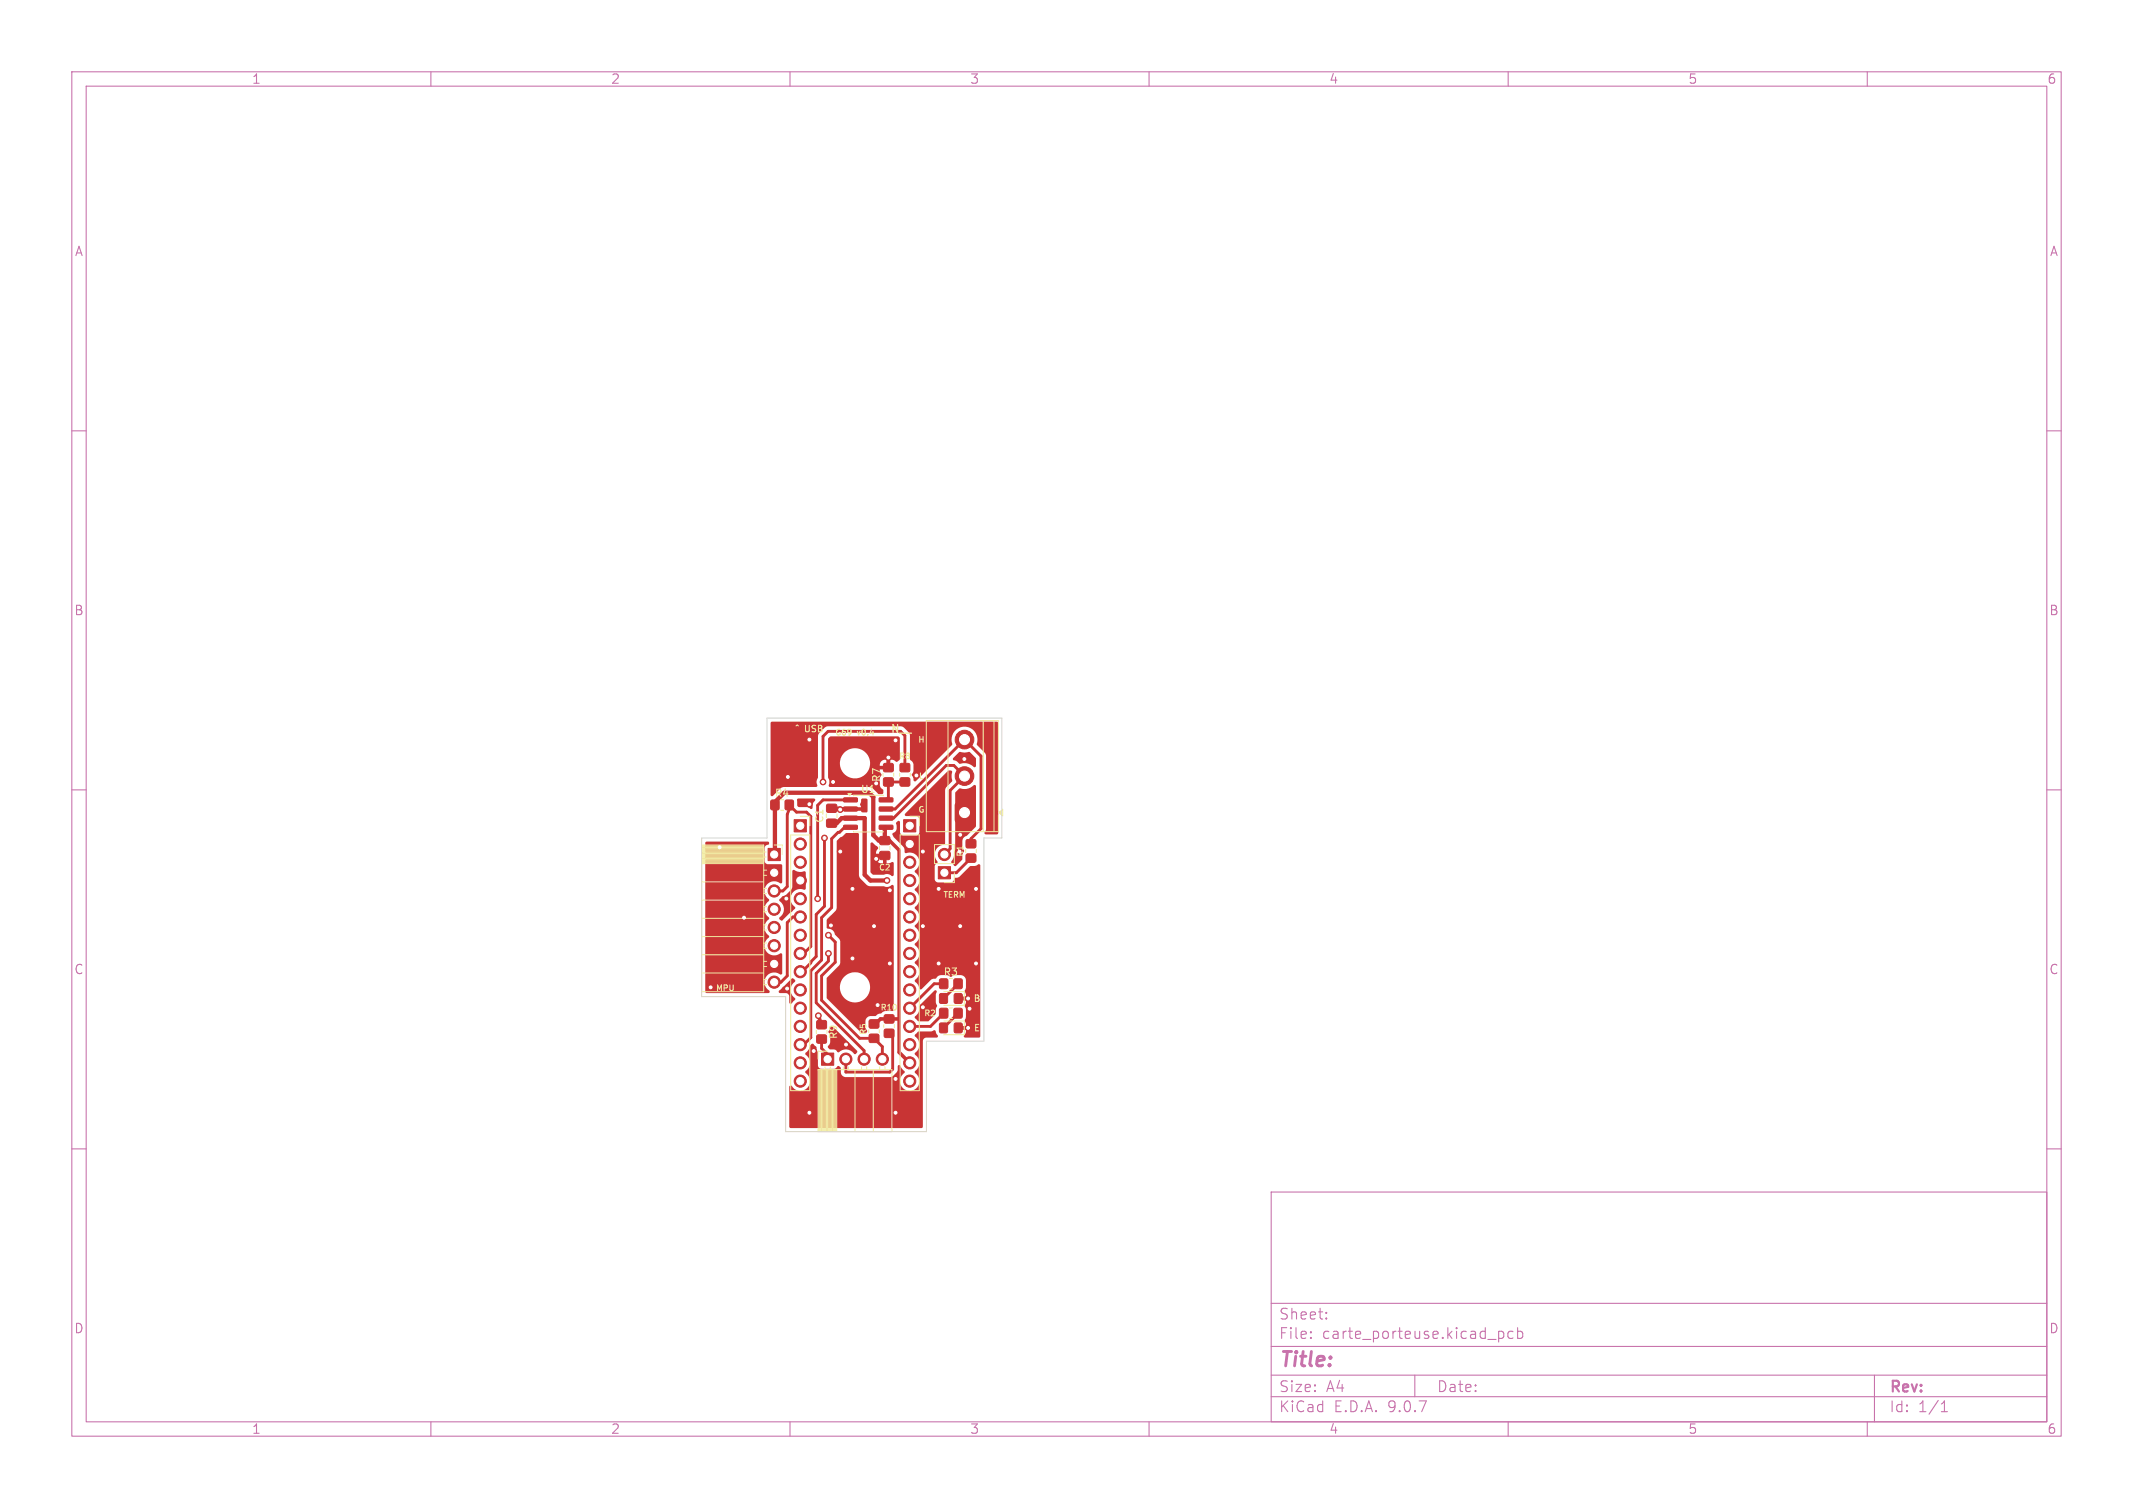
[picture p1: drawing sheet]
<svg xmlns="http://www.w3.org/2000/svg" width="297mm" height="210mm" viewBox="0 0 297 210" stroke-linecap="round" stroke-linejoin="round" font-family="sans-serif">
<g fill="none" stroke="#c872ab" stroke-width=".15">
<path d="M10 10h277v190h-277zM12 12h273v186h-273zM60 10v2M110 10v2M160 10v2M210 10v2M260 10v2M10 60h2M285 60h2M10 110h2M285 110h2M10 160h2"/>
<path d="M177 166h108v32h-108zM285 160h2M60 198v2M110 198v2M160 198v2M177 194.5h108M177 191.5h108M177 187.5h108M177 181.5h108M182.5 186.3h.1l-.1 .1M182.5 186.3v.1M182.5 185.5v.1"/>
<path d="M182.5 185.5h.1l-.1 .1M184.7 183.6v.1M184.7 183.6h-.1l.1 .1M184.7 182.8v.1M184.7 182.8h-.1l.1 .1M197 191.5v3M208.7 185.4v1.5M208.7 185.5l.4-.1 .3 .3v.4l-.2 .2-.1 .1-.4-.1M210 198v2M210.7 185.5l-.5-.1-.2 .3v.4l.1 .2 .1 .1 .5-.1M211.3 185.5l.4-.1 .3 .3v.4l-.1 .2-.2 .1-.4-.1M211.3 184.9v1.5"/>
<path d="M260 198v2M261 191.5v6.5M270.3 196.6h.9M270.3 195.5l.4-.4v1.5"/>
</g>
<g fill="#c83434" stroke="#c83434" stroke-width=".14">
<path d="M121.1 142.1l.1-.1 1.1 .1 .1 .2-.1 .8-.2 .1-1-.1-.1-.1z"/>
<path d="M121.1 144.1l.1-.1 1.1 .1 .1 .2-.1 .8-.2 .1-1-.1-.1-.1z"/>
<path d="M130.6 120.7h1.8v1.7h-1.8z"/>
<path d="M123.1 108.4l.1-.1 1.1 .1 .1 .2-.1 .8-.2 .1-1-.1-.1-.1z"/>
<path d="M123.1 106.4l.1-.1 1.1 .1 .1 .2-.1 .8-.2 .1-1-.1-.1-.1z"/>
<path d="M122.5 116.5h.2h1.2v.2v.9l-.2 .1-1.2-.1v-.2z"/>
<path d="M122.5 118.6h.2h1.2v.2v.9h-.2h-1.2v-.2z"/>
<path d="M115.1 114.1h.2h1.2v.2v.9h-.2h-1.2v-.2z"/>
<path d="M115.1 112h.2h1.2v.2v.9l-.2 .1-1.2-.1v-.2z"/>
<path d="M123.2 141.4l.1-.1 1.1 .1 .1 .2-.1 .8-.1 .1-1.1-.1-.1-.1z"/>
<path d="M123.2 143.4l.1-.1 1.1 .1 .1 .2-.1 .8-.1 .1-1.1-.1-.1-.1z"/>
<path d="M110.6 114.2h1.7v1.7h-1.7z"/>
<path d="M132.9 142.5h.2h.8l.1 .2-.1 1.1-.2 .1-.8-.1-.1-.2z"/>
<path d="M130.9 142.5h.1h.9l.1 .2-.1 1.1-.2 .1-.8-.1-.1-.2z"/>
<path d="M134.6 117l.1-.1 1.1 .1 .1 .2-.1 .8-.2 .1-1-.1-.1-.1z"/>
<path d="M134.6 119l.1-.1 1.1 .1 .1 .2-.1 .8-.2 .1-1-.1-.1-.1z"/>
<path d="M125.8 114.2h1.7v1.7h-1.7z"/>
<path d="M132.9 138.4h.2h.8l.1 .2-.1 1.1-.2 .1-.8-.1-.1-.2z"/>
<path d="M130.9 138.4h.1h.9l.1 .2-.1 1.1-.2 .1-.8-.1-.1-.2z"/>
<path d="M125.4 108.4l.1-.1 1.1 .1 .1 .2-.1 .8-.2 .1-1-.1-.1-.1z"/>
<path d="M125.4 106.4l.1-.1 1.1 .1 .1 .2-.1 .8-.2 .1-1-.1-.1-.1z"/>
<path d="M107.4 111.5l.1-.1 .9 .1 .1 .2-.1 1-.2 .1-.8-.1-.1-.1z"/>
<path d="M109.4 111.5l.1-.1 .9 .1 .1 .2-.1 1-.2 .1-.8-.1-.1-.1z"/>
<path d="M130.9 136.4l.1-.1 .9 .1 .1 .2-.1 1-.2 .1-.8-.1-.1-.1z"/>
<path d="M132.9 136.4l.1-.1 .9 .1 .1 .2-.1 1-.2 .1-.8-.1-.1-.1z"/>
<path d="M113.8 142.2l.1-.1 1.1 .1 .1 .2-.1 .8-.2 .1-1-.1-.1-.1z"/>
<path d="M113.8 144.2l.1-.1 1.1 .1 .1 .2-.1 .8-.2 .1-1-.1-.1-.1z"/>
<path d="M133.1 111.9h.1h2.3l.1 .2-.1 2.3-.2 .1-2.2-.1-.1-.2z"/>
<path d="M117.5 111.1h1.8l.1 .5-.1 .1h-1.8l-.1-.2z"/>
<path d="M117.5 112.4h1.8l.1 .5-.1 .1h-1.8l-.1-.2z"/>
<path d="M117.5 113.7l1.8-.1 .1 .5-.1 .1h-1.8l-.1-.1z"/>
<path d="M117.5 114.9h1.8l.1 .5-.1 .1h-1.8l-.1-.1z"/>
<path d="M122.4 114.9h1.9v.5l-.1 .1h-1.7l-.1-.1z"/>
<path d="M122.4 113.7l1.9-.1v.5l-.1 .1h-1.7l-.1-.1z"/>
<path d="M122.4 112.4h1.9v.5l-.1 .1h-1.7l-.1-.2z"/>
<path d="M122.4 111.1h1.9v.5l-.1 .1h-1.7l-.1-.2z"/>
<path d="M107 118.2h1.6v1.7h-1.6z"/>
<path d="M114.4 146.7h1.7v1.7h-1.7z"/>
<path d="M130.9 140.5l.1-.1 .9 .1 .1 .2-.1 1-.2 .1-.8-.1-.1-.1z"/>
<path d="M132.9 140.5l.1-.1 .9 .1 .1 .2-.1 1-.2 .1-.8-.1-.1-.1z"/>
<circle cx="131.5" cy="119" r=".85"/>
<circle cx="111.4" cy="117.5" r=".85"/>
<circle cx="111.4" cy="120.1" r=".85"/>
<circle cx="111.4" cy="122.6" r=".85"/>
<circle cx="111.4" cy="125.2" r=".85"/>
<circle cx="111.4" cy="127.7" r=".85"/>
<circle cx="111.4" cy="130.2" r=".85"/>
<circle cx="111.4" cy="132.8" r=".85"/>
<circle cx="111.4" cy="135.3" r=".85"/>
<circle cx="111.4" cy="137.9" r=".85"/>
<circle cx="111.4" cy="140.4" r=".85"/>
<circle cx="111.4" cy="142.9" r=".85"/>
<circle cx="111.4" cy="145.5" r=".85"/>
<circle cx="111.4" cy="148" r=".85"/>
<circle cx="111.4" cy="150.6" r=".85"/>
<circle cx="126.7" cy="117.5" r=".85"/>
<circle cx="126.7" cy="120.1" r=".85"/>
<circle cx="126.7" cy="122.6" r=".85"/>
<circle cx="126.7" cy="125.2" r=".85"/>
<circle cx="126.7" cy="127.7" r=".85"/>
<circle cx="126.7" cy="130.2" r=".85"/>
<circle cx="126.7" cy="132.8" r=".85"/>
<circle cx="126.7" cy="135.3" r=".85"/>
<circle cx="126.7" cy="137.9" r=".85"/>
<circle cx="126.7" cy="140.4" r=".85"/>
<circle cx="126.7" cy="142.9" r=".85"/>
<circle cx="126.7" cy="145.5" r=".85"/>
<circle cx="126.7" cy="148" r=".85"/>
<circle cx="126.7" cy="150.6" r=".85"/>
<circle cx="134.3" cy="108.1" r="1.3"/>
<circle cx="134.3" cy="103" r="1.3"/>
<circle cx="107.8" cy="121.5" r=".85"/>
<circle cx="107.8" cy="124.1" r=".85"/>
<circle cx="107.8" cy="126.6" r=".85"/>
<circle cx="107.8" cy="129.2" r=".85"/>
<circle cx="107.8" cy="131.7" r=".85"/>
<circle cx="107.8" cy="134.2" r=".85"/>
<circle cx="107.8" cy="136.8" r=".85"/>
<circle cx="117.8" cy="147.5" r=".85"/>
<circle cx="120.3" cy="147.5" r=".85"/>
<circle cx="122.9" cy="147.5" r=".85"/>
<circle cx="123.5" cy="122.6" r=".4"/>
<circle cx="114.6" cy="108.9" r=".4"/>
<circle cx="114.8" cy="116.7" r=".4"/>
<circle cx="113.9" cy="125.2" r=".4"/>
<circle cx="124.7" cy="150.2" r=".4"/>
<circle cx="135.9" cy="134.2" r=".4"/>
<circle cx="130.7" cy="134.2" r=".4"/>
<circle cx="98.9" cy="137.5" r=".4"/>
<circle cx="117.8" cy="145.5" r=".4"/>
<circle cx="113.3" cy="146.4" r=".4"/>
<circle cx="118.7" cy="133.5" r=".4"/>
<circle cx="135.9" cy="123.8" r=".4"/>
<circle cx="115.7" cy="128.9" r=".4"/>
<circle cx="117" cy="112.8" r=".4"/>
<circle cx="117" cy="118.6" r=".4"/>
<circle cx="112.7" cy="112" r=".4"/>
<circle cx="123.9" cy="124" r=".4"/>
<circle cx="112.7" cy="155" r=".4"/>
<circle cx="133.7" cy="116.2" r=".4"/>
<circle cx="100.2" cy="118" r=".4"/>
<circle cx="134.8" cy="143.1" r=".4"/>
<circle cx="133.7" cy="129" r=".4"/>
<circle cx="124.7" cy="155" r=".4"/>
<circle cx="124.7" cy="103.1" r=".4"/>
<circle cx="103.6" cy="127.8" r=".4"/>
<circle cx="130.7" cy="123.8" r=".4"/>
<circle cx="123.9" cy="134.2" r=".4"/>
<circle cx="123.7" cy="105.5" r=".4"/>
<circle cx="112.7" cy="103" r=".4"/>
<circle cx="122" cy="119.6" r=".4"/>
<circle cx="113.9" cy="141.5" r=".4"/>
<circle cx="118.7" cy="123.8" r=".4"/>
<circle cx="121.7" cy="129" r=".4"/>
<circle cx="134.8" cy="139.1" r=".4"/>
<circle cx="122.2" cy="140" r=".4"/>
<circle cx="116" cy="108.9" r=".4"/>
<circle cx="127.6" cy="108" r=".4"/>
<circle cx="135" cy="140.5" r=".4"/>
<circle cx="128.5" cy="140.3" r=".4"/>
<circle cx="134.3" cy="105.7" r=".4"/>
<circle cx="128.5" cy="118.6" r=".4"/>
<circle cx="128.5" cy="129" r=".4"/>
<circle cx="109.7" cy="108.2" r=".4"/>
<circle cx="109.6" cy="137.7" r=".4"/>
<circle cx="109.5" cy="125.1" r=".4"/>
<circle cx="122" cy="109.1" r=".4"/>
<circle cx="115.4" cy="132.8" r=".4"/>
<circle cx="115.4" cy="130.2" r=".4"/>
</g>
<path d="M115.8 114.6h.7l.7-.7h3.2v7.9l.8 .8h2.3M121 110.4h-11.8l-1.3 1.3v6.7l-.1 .6M121.6 111v5.3l.8 .8h.8v-1.9" fill="none" stroke="#c83434" stroke-width=".6"/>
<path d="M115.8 112.7h2.6M122.5 119.1l-.5 .5M123.2 117.1h.7l1.3 1.3v28.2l1.5 1.4M123.7 105.5v1.4M133.4 139.1h1.4M113.9 141.5l.5 1.2M125.2 141.9h-2.6l-.7 .7h-.2M133.4 143.2h1.4" fill="none" stroke="#c83434" stroke-width=".5"/>
<g fill="none" stroke="#c83434" stroke-width=".4">
<path d="M114.8 116.7v9.5l-1.2 1.2v5.8l-1.7 1.9-.5 .2M118.4 115.2h-.8l-.7 .7h-.2l-.9 .9v9.6l-1.4 1.4v5.9l-1.5 1.5v9.3l-1 1h-.5M118.4 111.4h-3.8l-.7 .7v13.1M123.4 112.7h1.2l9.7-9.7 2.3 2.3v10.1l-1.4 1.4v.7M123.4 113.9h1l7.4-7.3h1l1.5 1.5-2 2v8.1l-.8 .8M125.4 101.9h-10.1l-.7 .7v6.3M126 102.5v4.4M126 108.9h-2.3v2.2l-.3 .3M135.2 119.5l-2 2h-1.7M107.8 124.1h1.2l.6-.6v-10.1l.3-.7v-.6l1 1h1.4l.6 .6v18.1l-1 1h-.5M111.4 127.7h-1l-.8 .8v7.4l-.9 .9h-.9M115.4 130.2l.9 1v2.8l-1.9 1.9v3.4l5.3 5.3h2l1.2 1.2v1.7"/>
<path d="M115.4 132.8v1.1l-1.8 1.7v4.1l6.7 6.6v1.2M131.4 137h-1.3l-3.4 3.4M133.4 137h.1M133.4 137l-2 2.1M114.4 144.7v1.3l.8 .8v.7M123.8 143.9l.5 .5v4.5l-.4 .4h-6.1v-1.8M131.4 141.1l-1.8 1.8h-2.9M133.4 141.1l-2 2.1"/>
</g>
<g fill="#c83434">
<path d="M113 145.4a.57 .57 0 0 1 .6 .3l.3 .8v1.9l.1 .3 .3 .2h1.8l.7-.5 .3 .4a1.14 1.14 0 0 0 .1 .9l.5 .3h6.3l.3-.2 .5-.5 .2-.3v-.5a.21 .21 0 0 1 .2-.2 .21 .21 0 0 1 .2 .2l.6 .7v.2a1.37 1.37 0 0 0-.4 2 1.37 1.37 0 0 0 2.1 0 1.37 1.37 0 0 0-.3-2v-.2a1.41 1.41 0 0 0 0-2.4v-.1a1.41 1.41 0 0 0 0-2.4 .71 .71 0 0 1 .5-.7h2a.31 .31 0 0 1 .4 0 .31 .31 0 0 1 .1 .3l.2 .3-.1 .3h-1.6l-.2 .1-.2 .3v12l-.2 .2h-18.3l-.1-.2v-5.5l.1-.2h.1a1.39 1.39 0 0 0 2.2 .4 1.39 1.39 0 0 0-.2-2.2v-.2a1.41 1.41 0 0 0 0-2.4v-.1a1.81 1.81 0 0 0 .7-1.1z"/>
<path d="M115.7 142.9h.2l3.4 3.4v.3l-.2 .2h-.1a1.49 1.49 0 0 0-2.3-.2l-.4-.4-.7-.1-.3-.2 .3-.7-.1-1.2a.38 .38 0 0 1 0-.6z"/>
<path d="M124.8 114.5l.3-.2 .2 .1v1.6l.3 .3 2 .1 .3-.2 .1-.3v-2l-.4-.2-1.5-.1-.1-.1v-.2l6-5.9 .5-.1 .1 .2-.1 .7 .1 .5-.8 .9-.2 .4v7.5l-.2 .1a1.42 1.42 0 0 0-1.2 1 1.42 1.42 0 0 0 .4 1.5l-.4 .5v2l.3 .3h1.9a.54 .54 0 0 0 .5-.5l.7-.3 1.5-1.5h.7l.4-.2h.3v23.9l-.1 .2h-2l-.2-.1v-.1l.2-.4 .1-.5h-.9l-.2-.1v-.2l.2-.2h.9v-.4a.61 .61 0 0 1 0-.8v-1.2l-.2-.4 .2-.4v-.4h-.9l-.2-.2v-.2l.2-.1h.9v-.4l-.2-.4 .2-.4v-1.2l-.3-.4-.3-.2-1.2 .1a.44 .44 0 0 1-.7-.1h-1l-.4 .2a.62 .62 0 0 1-.7 .3l-1.6 1.4-.1 .1-.2-.2a1.44 1.44 0 0 0-.6-.9v-.2a1.41 1.41 0 0 0 0-2.4v-.1a1.41 1.41 0 0 0 0-2.4v-.2a1.41 1.41 0 0 0 0-2.3v-.2a1.41 1.41 0 0 0 0-2.4v-.1a1.41 1.41 0 0 0 0-2.4v-.2a1.41 1.41 0 0 0 0-2.4v-.1a1.4 1.4 0 0 0 .5-1.9 1.4 1.4 0 0 0-1.8-.6l-.3-.9-1.4-1.4a.35 .35 0 0 1-.1-.4 .35 .35 0 0 1 .3-.2l.2-.4z"/>
<path d="M116.6 117l1.2-1h1.7l.1 .2v5.7l.1 .3 1 1 .3 .2h2a1.17 1.17 0 0 0 1.3-.2l.1 .2v17.2l-.1 .2-1.3 .1-.3 .2-.5 .1-.3 .3a1.33 1.33 0 0 0-1.1 .2l-.3 .5v.9l.3 .5-.2 .3h-.6l-4.8-4.8-.1-1.7h1.8a2.11 2.11 0 0 0 3 2 2.11 2.11 0 0 0 .5-3.5 2.11 2.11 0 0 0-3.4 1.2l-.1 .3h-1.8v-1.2l1.7-1.8 .2-.3v-3l-.2-.4-.5-.5a1.15 1.15 0 0 0-1.2-.9v-1.2l1.2-1.3 .2-.3z"/>
<path d="M128.1 140l2-2h.3l-.1 1.6 .2 .5-.2 .4v.7l-1 1h-1.5a.54 .54 0 0 1-.4-.7 1.68 1.68 0 0 0 .7-1.5z"/>
<path d="M108.5 138l1.7-1.7 .2-.1 .3 .2v.3a1.41 1.41 0 0 0 0 2.3v.2l-.1 .2a.55 .55 0 0 1-.6 .4l-.2-1.3-.3-.2h-1l-.1-.2z"/>
<path d="M98.3 117.2h8.6a.23 .23 0 0 1 .2 .2 .23 .23 0 0 1-.3 .3l-.2 .1-.1 .2v2.1l.3 .2 2.1 .1v2.4a.23 .23 0 0 1-.2 .2 .23 .23 0 0 1-.2-.1 1.36 1.36 0 0 0-1.9 .5 1.36 1.36 0 0 0 .5 1.9v.1a1.41 1.41 0 0 0 0 2.4v.2a1.41 1.41 0 0 0 0 2.3v.2a1.38 1.38 0 0 0-.4 2 1.38 1.38 0 0 0 2 .3h.2v.1v2.7a.22 .22 0 0 1-.4 0 1.37 1.37 0 0 0-1.9 .5 1.37 1.37 0 0 0 .6 1.9v.2l-.2 .1h-8.6l-.2-.2v-20.7z"/>
<path d="M110.4 121.2l.1-.1a2.01 2.01 0 0 0 1.6 .3l.1 .1v2.2l-.2 .2a1.39 1.39 0 0 0-1.8 .6 1.39 1.39 0 0 0 .5 1.8v.2l-.4 .5-.3 .2-1.1 1h-.1a.28 .28 0 0 1-.3-.2 .28 .28 0 0 1 .2-.3 1.38 1.38 0 0 0-.2-2.3 .71 .71 0 0 1 .6-.6l.3-.2 .9-.9z"/>
<path d="M121.3 117.4h.2l.6 .5a.26 .26 0 0 1 .2 .2 .26 .26 0 0 1-.2 .2l-.1 .6h1l.2 .2 .2 .1 .1 1h.3l.4-.2 .2 .1v1.8a.39 .39 0 0 1-.5-.1l-.5-.1-.4 .1h-1.4l-.3-.3-.1-2h.8a.79 .79 0 0 0 .9 .7v-.8h-.9v.1h-.8z"/>
<path d="M133.5 109.8h.1a2.21 2.21 0 0 0 2.1-.5l.2 .2v5.5l-1.2 1.4a.87 .87 0 0 0-.7 .7l.1 1.1a.38 .38 0 0 1 0 .6l-.1 .9-.9 .9a.55 .55 0 0 1-.5-.4l-.2-.2a1.77 1.77 0 0 0 .5-1.4l.1-.3v-7.8z"/>
<path d="M107.4 100.5h31.5l.1 .2v15.3l-.2 .2h-1.5a.36 .36 0 0 1 0-.6v-10.4l-.2-.3-1.1-1.2a1.83 1.83 0 0 0-1.7-2.5 1.83 1.83 0 0 0-1.7 2.5l-5.1 5.1a.31 .31 0 0 1-.3-.4l-.2-.3a.35 .35 0 0 1 .1-.5l.1-1.2-.5-.7v-3.5l-.2-.2-.8-.8-.2-.1h-10.3l-.3 .2-.8 .8-.2 .4v5.8a1.32 1.32 0 0 0-.1 1.2l-.2 .1h-4.6l-.3 .2-1.1 1-.1 .1-.2-.1v-10.1z"/>
<path d="M115.9 112.4h4a.66 .66 0 0 1 0-.8v-.3l.2-.1h.5l.2 .1-.1 1.8h-.7l-.1-.2h-3l-.2-.1h-.7l-.2-.1z"/>
<path d="M111 111.3l.2-.1h2.2l.1 .2-.3 .5-.1 .6a.27 .27 0 0 1-.2 .2 .27 .27 0 0 1-.3-.2l-1.5-.2-.1-.2z"/>
<path d="M115.4 102.8l.3-.2h9.4l.2 .2v3a.44 .44 0 0 1-.4 .3 .44 .44 0 0 1-.4-.2l-.6-.1v1l-.2 .1-.2 .2-1 .1 .1 .4a.38 .38 0 0 1 0 .6l-.1 1.1a.81 .81 0 0 0 .4 .7v.6h-.5l-.9-.8-.4-.2h-5.5l-.2-.1v-.1a1.04 1.04 0 0 0-.1-1.1v-2.1h1.6a2.1 2.1 0 0 0 2 2.2 2.1 2.1 0 0 0 2.2-1.9h1.4v.2h1v-.9a.78 .78 0 0 0-1 .7h-1.4a2.1 2.1 0 0 0-1.9-2.3 2.1 2.1 0 0 0-2.3 2h-1.6z"/>
<path d="M133.5 104.8h.9l.6-.1 .8 .8 .1 1.2-.2 .1h-.1a1.89 1.89 0 0 0-2-.4l-.6-.5a.25 .25 0 0 1-.2-.1 .25 .25 0 0 1-.1-.2z"/>
</g>
<g fill="none" stroke="#f2eda1" stroke-width=".14">
<path d="M97.7 117.7h8.6v20.4h-8.6zM97.7 117.8h8.6M97.7 117.9h8.6M97.7 118h8.6M97.7 118.1h8.6M97.7 118.3h8.6M97.7 118.4h8.6M97.7 118.5h8.6M97.7 118.6h9M97.7 118.7h8.6M97.7 118.9h8.6M97.7 119h8.6"/>
<path d="M97.7 119.1h8.6M97.7 119.2h8.6M97.7 119.3h8.6M97.7 119.4h8.6M97.7 119.6h8.6M97.7 119.7h8.6M97.7 119.8h8.6M97.7 119.9h8.6M106.3 119.4h.4M107.8 117.7h1.1v1.3M108.7 112.8h.4M110.1 116.3h2.7v35.6h-2.7z"/>
<path d="M111.4 113.7h1.4v1.3M116.5 113.3v.6M118.8 110.8v-.1h4.2v.1M118.8 115.8v.1h4.2v-.1M122.5 117.8v.6M123.9 117.8v.6M124.4 107.7v.4M125.3 107.7v.4M125.3 116.3h2.7v35.6h-2.7zM126.7 113.7h1.3v1.3M126.7 107.7v.4M130.1 117.6h2.8v2.7h-2.8z"/>
<path d="M132 100.3v15.5M135.9 118.3v.4M136.9 100.3v15.5M138.4 100.3v15.5M139 112.9v-12.6h-10v15.5h10v-2.3M97.7 120.3h8.6M97.7 120h8.6M97.7 120.2h8.6M97.7 122.8h8.6M97.7 125.4h8.6M97.7 127.9h8.6M97.7 130.4h8.6"/>
<path d="M97.7 133h8.6M97.7 135.5h8.6M106.3 121.2h.4M106.3 121.9h.4M106.3 123.7h.4M106.3 124.4h.4M106.3 126.3h.4M106.3 127h.4M106.3 128.8h.4M106.3 129.5h.4M106.3 131.3h.4M106.3 132.1h.4"/>
<path d="M106.3 133.9h.4M106.3 134.6h.4M106.3 136.4h.4M106.3 137.1h.4M131.4 138.1h2.9v1.9h-2.9M132.2 137.7h.4M132.9 121.5v1.4h-1.4M113.7 143.5v.4M113.9 149h10.3v8.6h-10.3zM114 149v8.6M114.1 149v8.6M114.3 149v8.6"/>
<path d="M114.4 149v8.6M114.5 149v8.6M114.6 149v8.6M114.7 149v8.6M114.9 149v8.6M114.9 148.6v.4M115 149v8.6M115.1 149v8.6M115.1 143.5v.4M115.2 149v8.6M115.2 146.4h-1.3v1.1M115.3 149v8.6"/>
<path d="M115.4 149v8.6M115.6 149v8.6M115.6 148.6v.4M115.7 149v8.6M115.8 149v8.6M115.9 149v8.6M116 149v8.6M116.2 149v8.6M116.3 149v8.6M116.4 149v8.6M116.5 149v8.6M117.4 148.6v.4"/>
<path d="M118.1 148.6v.4M119 149v8.6M120 148.6v.4M120.7 148.6v.4M121.6 149v8.6M122.4 143.4v.4M122.5 148.6v.4M123.1 142.7v.4M123.2 148.6v.4M124.5 142.7v.4M131.4 142.2h2.9v1.9h-2.9M132.2 140.4h.4"/>
<path d="M132.2 141.8h.4"/>
</g>
<g fill="#f2eda1" stroke="#f2eda1" stroke-width=".14">
<path d="M139 113.2l.6-.5v.9z"/>
<path d="M118.1 110.5h.4l-.2 .3z"/>
</g>
<path d="M106.8 100h32.7v16.7h-2.5v28.3h-8v12.6h-19.6v-18.8h-11.7v-22.1h9.1z" fill="none" stroke="#d0d2cd" stroke-width=".14"/>
<g fill="#fff" stroke="#fff" stroke-width=".14">
<circle cx="123.5" cy="122.6" r=".2"/>
<circle cx="114.6" cy="108.9" r=".2"/>
<circle cx="114.8" cy="116.7" r=".2"/>
<circle cx="113.8" cy="125.2" r=".2"/>
<circle cx="124.7" cy="150.3" r=".2"/>
<circle cx="135.9" cy="134.2" r=".2"/>
<circle cx="130.7" cy="134.2" r=".2"/>
<circle cx="99" cy="137.5" r=".2"/>
<circle cx="117.8" cy="145.5" r=".2"/>
<circle cx="113.3" cy="146.4" r=".2"/>
<circle cx="118.7" cy="133.5" r=".2"/>
<circle cx="135.9" cy="123.8" r=".2"/>
<circle cx="115.7" cy="128.9" r=".2"/>
<circle cx="117" cy="112.7" r=".2"/>
<circle cx="117" cy="118.6" r=".2"/>
<circle cx="112.7" cy="112" r=".2"/>
<circle cx="123.9" cy="124" r=".2"/>
<circle cx="112.7" cy="155" r=".2"/>
<circle cx="133.7" cy="116.2" r=".2"/>
<circle cx="100.2" cy="118" r=".2"/>
<circle cx="134.8" cy="143.1" r=".2"/>
<circle cx="133.7" cy="129" r=".2"/>
<circle cx="124.7" cy="155" r=".2"/>
<circle cx="124.7" cy="103.1" r=".2"/>
<circle cx="103.6" cy="127.8" r=".2"/>
<circle cx="130.7" cy="123.8" r=".2"/>
<circle cx="123.9" cy="134.2" r=".2"/>
<circle cx="123.7" cy="105.5" r=".2"/>
<circle cx="112.7" cy="103" r=".2"/>
<circle cx="122" cy="119.6" r=".2"/>
<circle cx="114" cy="141.4" r=".2"/>
<circle cx="118.7" cy="123.8" r=".2"/>
<circle cx="121.7" cy="129" r=".2"/>
<circle cx="134.8" cy="139.1" r=".2"/>
<circle cx="122.2" cy="140" r=".2"/>
<circle cx="116" cy="108.9" r=".2"/>
<circle cx="127.6" cy="108" r=".2"/>
<circle cx="135" cy="140.5" r=".2"/>
<circle cx="128.5" cy="140.3" r=".2"/>
<circle cx="134.3" cy="105.7" r=".2"/>
<circle cx="128.5" cy="118.6" r=".2"/>
<circle cx="128.5" cy="129" r=".2"/>
<circle cx="109.7" cy="108.2" r=".2"/>
<circle cx="109.6" cy="137.7" r=".2"/>
<circle cx="109.5" cy="125.1" r=".2"/>
<circle cx="115.3" cy="132.8" r=".2"/>
<circle cx="115.3" cy="130.2" r=".2"/>
<circle cx="131.5" cy="121.5" r=".5"/>
<circle cx="131.5" cy="119" r=".5"/>
<circle cx="119.1" cy="137.5" r="1.6"/>
<circle cx="111.4" cy="115" r=".5"/>
<circle cx="111.4" cy="117.5" r=".5"/>
<circle cx="111.4" cy="120.1" r=".5"/>
<circle cx="111.4" cy="122.6" r=".5"/>
<circle cx="111.4" cy="125.2" r=".5"/>
<circle cx="111.4" cy="127.7" r=".5"/>
<circle cx="111.4" cy="130.2" r=".5"/>
<circle cx="111.4" cy="132.8" r=".5"/>
<circle cx="111.4" cy="135.3" r=".5"/>
<circle cx="111.4" cy="137.9" r=".5"/>
<circle cx="111.4" cy="140.4" r=".5"/>
<circle cx="111.4" cy="142.9" r=".5"/>
<circle cx="111.4" cy="145.5" r=".5"/>
<circle cx="111.4" cy="148" r=".5"/>
<circle cx="111.4" cy="150.6" r=".5"/>
<circle cx="126.7" cy="115" r=".5"/>
<circle cx="126.7" cy="117.5" r=".5"/>
<circle cx="126.7" cy="120.1" r=".5"/>
<circle cx="126.7" cy="122.6" r=".5"/>
<circle cx="126.7" cy="125.2" r=".5"/>
<circle cx="126.7" cy="127.7" r=".5"/>
<circle cx="126.7" cy="130.2" r=".5"/>
<circle cx="126.7" cy="132.8" r=".5"/>
<circle cx="126.7" cy="135.3" r=".5"/>
<circle cx="126.7" cy="137.9" r=".5"/>
<circle cx="126.7" cy="140.4" r=".5"/>
<circle cx="126.7" cy="142.9" r=".5"/>
<circle cx="126.7" cy="145.5" r=".5"/>
<circle cx="126.7" cy="148" r=".5"/>
<circle cx="126.7" cy="150.6" r=".5"/>
<circle cx="134.3" cy="113.2" r=".7"/>
<circle cx="134.3" cy="108.1" r=".7"/>
<circle cx="134.3" cy="103" r=".7"/>
<circle cx="107.8" cy="119" r=".5"/>
<circle cx="107.8" cy="121.5" r=".5"/>
<circle cx="107.8" cy="124.1" r=".5"/>
<circle cx="107.8" cy="126.6" r=".5"/>
<circle cx="107.8" cy="129.2" r=".5"/>
<circle cx="107.8" cy="131.7" r=".5"/>
<circle cx="107.8" cy="134.2" r=".5"/>
<circle cx="107.8" cy="136.8" r=".5"/>
<circle cx="115.2" cy="147.5" r=".5"/>
<circle cx="117.8" cy="147.5" r=".5"/>
<circle cx="120.3" cy="147.5" r=".5"/>
<circle cx="122.9" cy="147.5" r=".5"/>
<circle cx="119.1" cy="106.3" r="1.6"/>
</g>
<text font-size="2.8" fill="#c872ab" x="178" y="190.9">Title:</text>
<g font-size="2.1" fill="#c872ab">
<text x="178" y="184">Sheet:</text>
<text x="178" y="186.7">File:</text>
<text x="184.1" y="186.7">carte_porteuse.kicad_pcb</text>
<text x="178" y="196.9">KiCad</text>
<text x="178" y="194.1">Size:</text>
<text x="184.7" y="194.1">A4</text>
<text x="185.7" y="196.9">E.D.A.</text>
<text x="193.3" y="196.9">9.0.7</text>
<text x="200" y="194.1">Date:</text>
<text x="263" y="194.3">Rev:</text>
<text x="263" y="196.9">Id:</text>
<text x="267.1" y="196.9">1/1</text>
</g>
<g font-size="1.8" fill="#c872ab">
<text x="35" y="11.9">1</text>
<text x="85" y="11.9">2</text>
<text x="135" y="11.9">3</text>
<text x="185" y="11.9">4</text>
<text x="235" y="11.9">5</text>
<text x="285" y="11.9">6</text>
<text x="10.3" y="35.9">A</text>
<text x="285.4" y="35.9">A</text>
<text x="10.3" y="85.9">B</text>
<text x="285.3" y="85.9">B</text>
<text x="10.3" y="135.9">C</text>
<text x="285.3" y="135.9">C</text>
<text x="10.3" y="185.9">D</text>
<text x="285.3" y="185.9">D</text>
<text x="35" y="199.9">1</text>
<text x="85" y="199.9">2</text>
<text x="135" y="199.9">3</text>
<text x="185" y="199.9">4</text>
<text x="235" y="199.9">5</text>
<text x="285" y="199.9">6</text>
</g>
<text font-size="1.5" fill="#f2eda1" x="123.9" y="102.3">N__</text>
<g font-size="1.4" fill="#f2eda1">
<text x="107.8" y="111.2">R4</text>
<text x="119.8" y="110.6">U1</text>
<text x="114.8" y="114.7" transform="rotate(-90 114.8 114.7)">C1</text>
<text x="131.3" y="136.1">R3</text>
<text x="116.8" y="144.8" transform="rotate(-90 116.8 144.8)">R9</text>
</g>
<text font-size="1.4" fill="#fff" x="122.8" y="109" transform="rotate(-90 122.8 109)">R7</text>
<g font-size="1.3" fill="#f2eda1">
<text x="110.6" y="102.2">^ USB</text>
<text x="135.5" y="139.7">B</text>
<text x="135.5" y="143.8">E</text>
</g>
<g font-size="1.1" fill="#f2eda1">
<text x="116.2" y="102.6">G69</text>
<text x="119.4" y="102.6">v0.4</text>
<text x="125.1" y="105.9">R8</text>
<text x="127.7" y="103.6">H</text>
<text x="127.8" y="113.4">G</text>
<text x="127.8" y="108.7">L</text>
<text x="122.3" y="121.4">C2</text>
<text x="131.2" y="125.2">TERM</text>
<text x="99.6" y="138.2">MPU</text>
<text x="122.5" y="140.9">R10</text>
<text x="128.6" y="141.7">R2</text>
<text x="120.8" y="144.2" transform="rotate(-90 120.8 144.2)">R5</text>
</g>
<text font-size="1.1" fill="#fff" x="134.3" y="119.4" transform="rotate(-90 134.3 119.4)">R1</text>
</svg>
